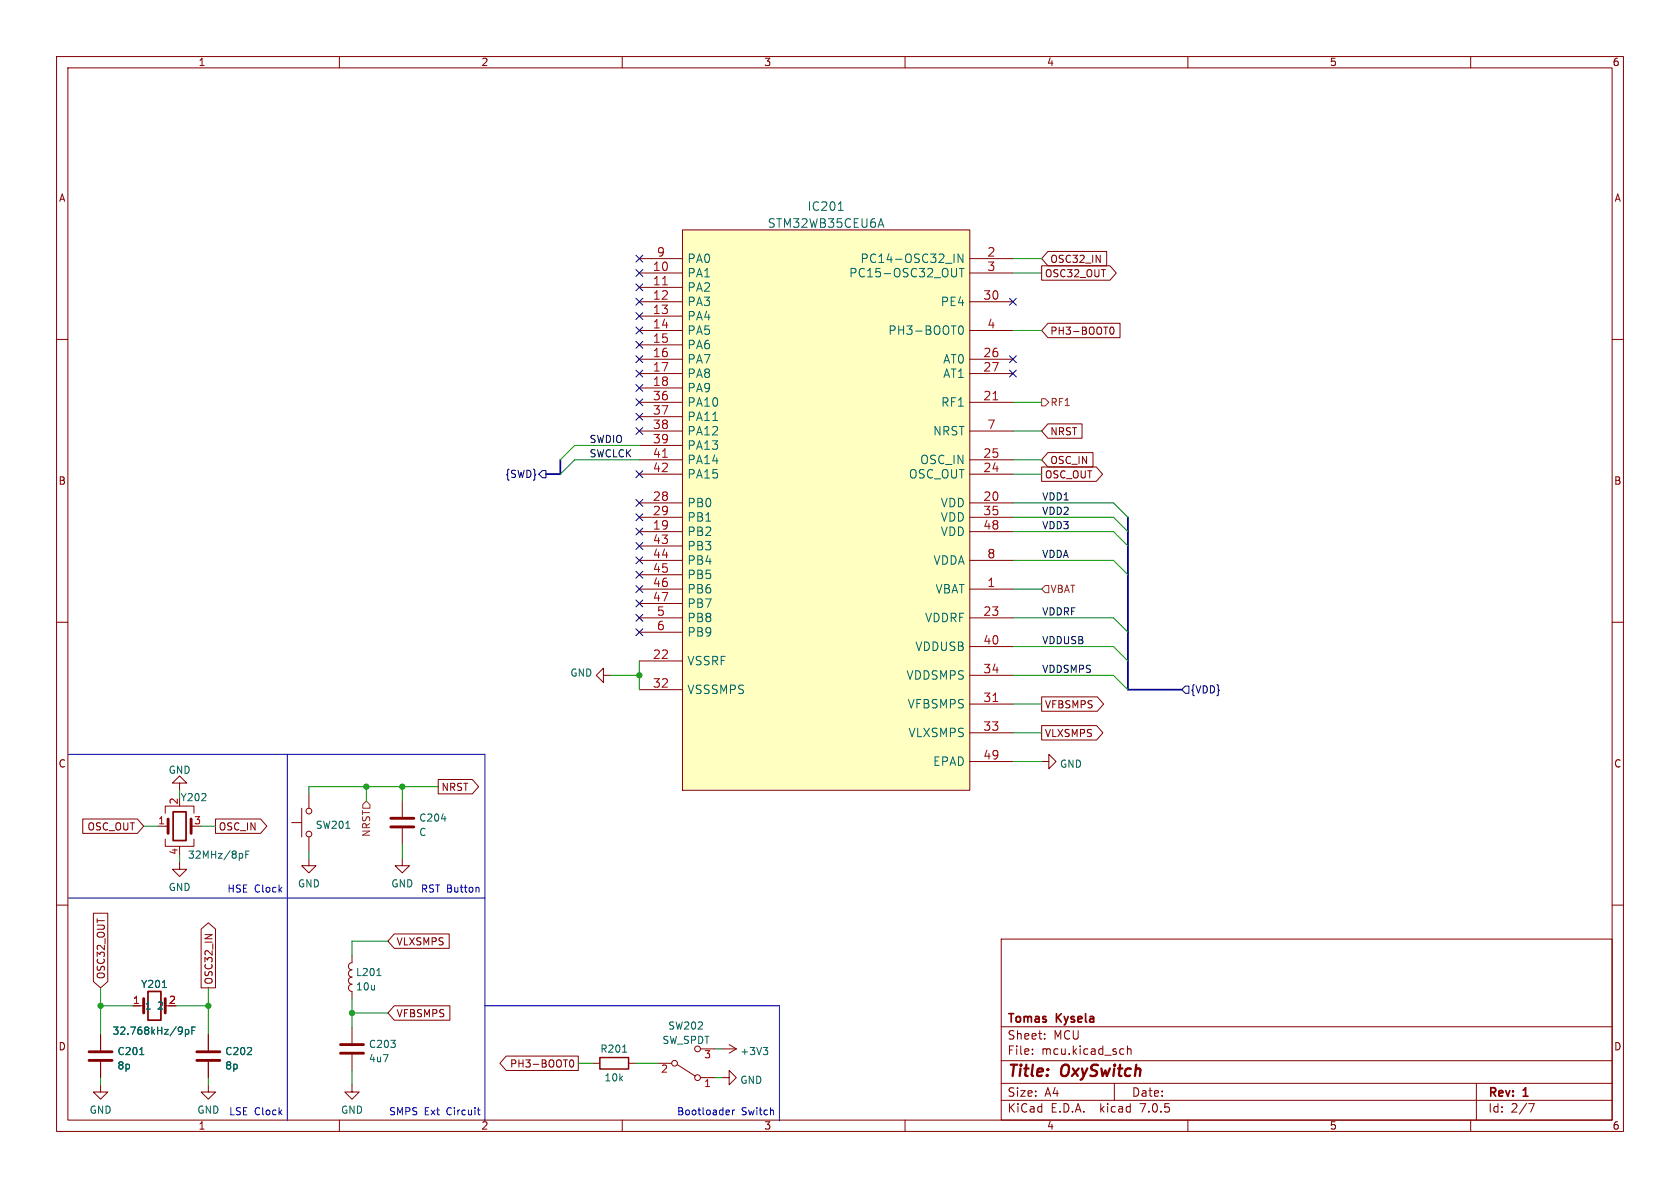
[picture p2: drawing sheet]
<svg xmlns="http://www.w3.org/2000/svg" width="297mm" height="210mm" viewBox="0 0 297 210" stroke-linecap="round" stroke-linejoin="round" font-family="sans-serif">
<g fill="none" stroke="#840000" stroke-width=".18">
<path d="M10 10h277v190h-277zM12 12h273v186h-273zM60 10v2M110 10v2M160 10v2M210 10v2M260 10v2M10 60h2M285 60h2M10 110h2M106.7 119.4v-1.3l-1.3 1.3 1.3 1.3v-1.3h1.2M285 110h2"/>
<path d="M184.1 134.6h1.3v-1.2l1.3 1.2-1.3 1.3v-1.3M10 160h2M31.7 152.4v1.3h1.3l-1.3 1.2-1.2-1.2h1.2M285 160h2M177 166h108v32h-108zM36.8 182.9v2.8M36.8 187.7v2.8M60 198v2M62.2 181.6v2.8M62.2 186.4v2.8M110 198v2M160 198v2"/>
<path d="M177 194.5h108M177 191.5h108M177 187.5h108M177 181.5h108M182.5 186.3v.1M182.5 185.5v.1M184.7 183.6v.1M184.7 182.8v.1M197 191.5v3M198.2 185.4l.5 .1M198.7 186.3l-.5 .1M199.3 185.5l.2-.1 .4 .1 .1 .9"/>
<path d="M199.3 184.9v1.5M210 198v2M260 198v2M261 191.5v6.5M270.2 195.1h1l-.6 1.5"/>
</g>
<path d="M34.8 187.5h4.1M34.8 185.9h4.1M60.2 186.2h4.1M60.2 184.7h4.1" fill="none" stroke="#840000" stroke-width=".51"/>
<path d="M120.6 40.6h50.8v99.1h-50.8z" fill="#ffffc2"/>
<g fill="none" stroke="#840000" stroke-width=".18">
<path d="M113 48.3h7.6M113 50.8h7.6M113 53.3h7.6M113 55.9h7.6M113 58.4h7.6M113 45.7h7.6M120.6 40.6h50.8v99.1h-50.8zM171.4 48.3h7.7M171.4 53.3h7.7M171.4 58.4h7.7M171.4 45.7h7.7M184.1 47h12.1l1.1 1.3-1.1 1.2h-12.1z"/>
<path d="M185.3 57.1h12.7v2.6h-12.7l-1.2-1.3zM185.3 44.4h10.3v2.6h-10.3l-1.2-1.3zM196.3 57.9l.2-.1a.68 .68 0 0 1 .4 .7 .68 .68 0 0 1-.4 .6l-.2-.1-.1-.4zM113 61h7.6M113 63.5h7.6M113 66h7.6M113 68.6h7.6M113 71.1h7.6M113 73.7h7.6M113 76.2h7.6M113 78.7h7.6M171.4 63.5h7.7"/>
<path d="M171.4 66h7.7M171.4 71.1h7.7M171.4 76.2h7.7M185.3 74.9h6v2.6h-6l-1.2-1.3zM113 94h7.6M113 88.9h7.6M113 83.8h7.6M113 81.3h7.6M113 91.4h7.6M113 96.5h7.6M113 99.1h7.6M171.4 94h7.7"/>
<path d="M171.4 88.9h7.7M171.4 83.8h7.7M171.4 81.3h7.7M171.4 91.4h7.7M171.4 99.1h7.7M184.1 82.5h9.7l1.1 1.3-1.1 1.3h-9.7zM185.3 80h7.9v2.6h-7.9l-1.2-1.3zM113 104.1h7.6M113 116.8h7.6M113 109.2h7.6M113 101.6h7.6M113 106.7h7.6"/>
<path d="M113 111.8h7.6M171.4 104.1h7.7M171.4 109.2h7.7M171.4 119.4h7.7M171.4 114.3h7.7M31.7 138.4h1.3l-1.3-1.2-1.2 1.2h1.2v1.3M77.5 137.8h6l1.1 1.3-1.1 1.2h-6zM113 121.9h7.6M171.4 124.5h7.7M171.4 129.5h7.7M171.4 134.6h7.7M184.1 128.3h9.8l1.1 1.2-1.1 1.3h-9.8z"/>
<path d="M184.1 123.2h9.9l1.1 1.3-1.1 1.2h-9.9zM14.6 144.8h9.7l1.1 1.3-1.1 1.2h-9.7zM27.9 146.1h1.8M29.2 148.3v1.3h5.1v-1.3M29.2 143.8v-1.3h5.1v1.3M31.7 149.6v.3M38.1 144.8h8l1.1 1.3-1.1 1.2h-8zM51.6 145.4h1.7M53.3 142.9v5.1M54.6 151.8v1.2h1.3l-1.3 1.3-1.3-1.3h1.3M54.6 140.3v2.6M54.6 148v2.5"/>
<path d="M71.1 151.8v1.2h1.3l-1.3 1.3-1.3-1.3h1.3M71.1 141.6v2.8M71.1 146.4v2.8M16.5 161.4h2.6v12.1l-1.3 1.1-1.3-1.1zM23.5 177.8h1.9M29.2 177.8h.6M35.6 164.2l1.2-1.1 1.3 1.1v10.4h-2.5zM62.2 168.9v1.3a.64 .64 0 0 0-.6 .6 .64 .64 0 0 0 .6 .7 .64 .64 0 0 0-.6 .6 .64 .64 0 0 0 .6 .6 .64 .64 0 0 0-.6 .7 .64 .64 0 0 0 .6 .6 .64 .64 0 0 0-.6 .6 .64 .64 0 0 0 .6 .7v1.2M69.7 165.1h9.7v2.5h-9.7l-1.1-1.2zM69.7 177.8h9.8v2.5h-9.8l-1.1-1.2zM17.8 191.8v1.2h1.2l-1.2 1.3-1.3-1.3h1.3M17.8 182.9v2.8"/>
<path d="M17.8 187.7v2.8M36.8 191.8v1.2h1.3l-1.3 1.3-1.2-1.3h1.2M36.8 182.9v2.8M36.8 187.7v2.8M62.2 191.8v1.2h1.3l-1.3 1.3-1.2-1.3h1.2M89.5 186.7h12.7v2.5h-12.7l-1.1-1.2zM100.7 187.8l.1-.3 .2-.1a.68 .68 0 0 1 .4 .6 .68 .68 0 0 1-.4 .6l-.2-.1-.1-.4M104.8 188h1.2M111.1 188h1.3M116.2 188h2.5M119.8 188.2l3.1 2M123.8 185.4h2.6"/>
<path d="M123.8 190.5h2.6M127.6 190.5h1.3v-1.3l1.3 1.3-1.3 1.3v-1.3M127.6 185.4h2.6M128.9 184.7l1.3 .7M130.2 185.4l-1.3 .8"/>
<circle cx="54.6" cy="143.4" r=".51"/>
<circle cx="54.6" cy="147.4" r=".51"/>
<circle cx="119.3" cy="188" r=".51"/>
<circle cx="123.3" cy="190.5" r=".51"/>
<circle cx="123.3" cy="185.4" r=".51"/>
</g>
<g fill="none" stroke="#006464" stroke-width=".18">
<path d="M148.2 37.2h.9M155.4 39.7h.7M155.7 38.7l.5 1.5M169.5 57.9l.3-.3a.81 .81 0 0 1 .6 .6 .81 .81 0 0 1-.3 .8l-.3 .1-.3-.3M169.6 47.4h.8M170 47.4v1.5M170.2 44.9v1.5l-.8-1.5v1.5M126 74.3h.9M42.8 151v.6M43.5 151h.4M44.1 150.4h-.6v1.3M61.1 146.4h.8"/>
<path d="M28.7 174.6h.7M66.6 172.5h.8M24.7 186.4h.7M32.8 182v1.2M32.8 182h.3l.3 .2-.1 .6h-.5M33.9 182.2h.5M34.5 181.6h-.6v1.2M110.1 186h.7M134.9 185.2h.8l-.4 .4M135.5 185.6l.2 .3v.3l-.2 .2"/>
</g>
<path d="M30.6 143.5h2.3v5.1h-2.3zM26.2 175.3h2.2v5h-2.2z" fill="none" stroke="#840000" stroke-width=".3"/>
<path d="M29.7 144.8v2.5M33.8 144.8v2.5M69.1 146.2h4.1M69.1 144.7h4.1M25.4 176.5v2.6M29.2 176.5v2.6M15.7 187.5h4.1M15.7 185.9h4.1" fill="none" stroke="#840000" stroke-width=".51"/>
<path d="M106 186.9h5.1v2.1h-5.1z" fill="none" stroke="#840000" stroke-width=".25"/>
<g fill="none" stroke="#000084" stroke-width=".18">
<path d="M112.4 45.1l1.2 1.2M112.4 57.8l1.2 1.2M112.4 47.7l1.2 1.2M112.4 55.3l1.2 1.2M112.4 52.7l1.2 1.2M112.4 50.2l1.2 1.2M113.6 45.1l-1.2 1.2M113.6 57.8l-1.2 1.2M113.6 47.7l-1.2 1.2M113.6 55.3l-1.2 1.2M113.6 52.7l-1.2 1.2M113.6 50.2l-1.2 1.2"/>
<path d="M178.5 52.7l1.2 1.2M179.7 52.7l-1.2 1.2M112.4 75.6l1.2 1.2M112.4 73.1l1.2 1.2M112.4 70.5l1.2 1.2M112.4 68l1.2 1.2M112.4 65.4l1.2 1.2M112.4 62.9l1.2 1.2M112.4 60.4l1.2 1.2M113.6 75.6l-1.2 1.2M113.6 73.1l-1.2 1.2M113.6 70.5l-1.2 1.2"/>
<path d="M113.6 68l-1.2 1.2M113.6 65.4l-1.2 1.2M113.6 62.9l-1.2 1.2M113.6 60.4l-1.2 1.2M178.5 62.9l1.2 1.2M178.5 65.4l1.2 1.2M179.7 62.9l-1.2 1.2M179.7 65.4l-1.2 1.2M95.9 83.2h.6v1.3h-.6l-.7-.7zM112.4 93.4l1.2 1.2M112.4 98.5l1.2 1.2M112.4 95.9l1.2 1.2"/>
<path d="M112.4 88.3l1.2 1.2M112.4 83.2l1.2 1.2M112.4 90.8l1.2 1.2M113.6 93.4l-1.2 1.2M113.6 98.5l-1.2 1.2M113.6 95.9l-1.2 1.2M113.6 88.3l-1.2 1.2M113.6 83.2l-1.2 1.2M113.6 90.8l-1.2 1.2M112.4 101l1.2 1.2M112.4 106.1l1.2 1.2M112.4 103.5l1.2 1.2"/>
<path d="M112.4 111.2l1.2 1.2M112.4 108.6l1.2 1.2M113.6 101l-1.2 1.2M113.6 106.1l-1.2 1.2M113.6 103.5l-1.2 1.2M113.6 111.2l-1.2 1.2M113.6 108.6l-1.2 1.2M209.5 121.3h.7v1.3h-.7l-.6-.7z"/>
</g>
<path d="M184.1 70.5h.7l.6 .6-.6 .7h-.7zM184.8 103.5h.6v1.3h-.6l-.7-.7zM64.8 141.6l.6 .6v.7h-1.3v-.7z" fill="none" stroke="#725600" stroke-width=".18"/>
<path d="M12.1 133.4h73.6v64.7M50.8 133.4v64.7M12.1 158.8h73.6M84.5 156.9l.2 .1v.7M85.7 177.8h52.1v20.3M84.4 196.2h.5M84.6 196.9l.3 .2M128.8 196.2l.2 .3-.6 .1M128.9 197l-.1 .1M129.5 196.2v.9M129.9 196.2l-.4 .3" fill="none" stroke="#0000c2" stroke-width=".18"/>
<path d="M99.1 81.3v2.5h-2.6M199.4 91.4v30.5h9.5" fill="none" stroke="#000084" stroke-width=".3"/>
<g fill="none" stroke="#009600" stroke-width=".18">
<path d="M179.1 45.7h5M179.1 48.3h5M179.1 58.4h5M113 78.7h-11.4l-2.5 2.6M179.1 76.2h5M179.1 71.1h5M113 81.3h-11.4l-2.5 2.5M179.1 81.3h5M179.1 83.8h5M179.1 94h17.7l2.6 2.5M179.1 88.9h17.7l2.6 2.5M179.1 91.4h17.7l2.6 2.6"/>
<path d="M179.1 99.1h17.7l2.6 2.5M107.9 119.4h5.1M113 116.8v5.1M179.1 119.4h17.7l2.6 2.5M179.1 114.3h17.7l2.6 2.5M179.1 109.2h17.7l2.6 2.6M179.1 104.1h5M31.7 139.7v1.3M64.8 139.1v2.5M71.1 139.1v2.5M77.5 139.1h-22.9v1.2M179.1 129.5h5"/>
<path d="M179.1 134.6h5M179.1 124.5h5M25.4 146.1h2.5M31.7 151.1v1.3M35.6 146.1h2.5M54.6 150.5v1.3M71.1 149.2v2.6M17.8 177.8h5.7M17.8 174.6v8.3M31.1 177.8h5.7M36.8 174.6v8.3M62.2 176.5v5.1"/>
<path d="M62.2 179.1h6.4M68.6 166.4h-6.4v2.5M17.8 190.5v1.3M36.8 190.5v1.3M62.2 189.2v2.6M102.2 188h2.6M112.4 188h3.8M126.4 190.5h1.2M126.4 185.4h1.2"/>
</g>
<g fill="#009600" stroke="#009600" stroke-width=".18">
<circle cx="64.8" cy="139.1" r=".46"/>
<circle cx="71.1" cy="139.1" r=".46"/>
<circle cx="62.2" cy="179.1" r=".46"/>
<circle cx="113" cy="119.4" r=".46"/>
<circle cx="36.8" cy="177.8" r=".46"/>
<circle cx="17.8" cy="177.8" r=".46"/>
</g>
<g font-size="2.8" fill="#840000">
<text x="178" y="190.8">Title:</text>
<text x="187.5" y="190.8">OxySwitch</text>
</g>
<g font-size="2.1" fill="#006464">
<text x="135.7" y="40.4">STM32WB35CEU6A</text>
<text x="142.7" y="37.4">IC201</text>
<text x="121.4" y="46.7">PA0</text>
<text x="152.1" y="46.7">PC14-OSC32_IN</text>
<text x="121.4" y="49.2">PA1</text>
<text x="121.4" y="51.7">PA2</text>
<text x="150.1" y="49.2">PC15-OSC32_OUT</text>
<text x="121.4" y="54.3">PA3</text>
<text x="121.4" y="56.8">PA4</text>
<text x="121.4" y="59.4">PA5</text>
<text x="157" y="59.4">PH3-BOOT0</text>
<text x="166.3" y="54.3">PE4</text>
<text x="121.4" y="61.9">PA6</text>
<text x="121.4" y="64.4">PA7</text>
<text x="166.8" y="64.4">AT0</text>
<text x="121.4" y="67">PA8</text>
<text x="121.4" y="69.5">PA9</text>
<text x="166.8" y="67">AT1</text>
<text x="121.4" y="72.1">PA10</text>
<text x="121.4" y="74.6">PA11</text>
<text x="121.4" y="77.1">PA12</text>
<text x="165" y="77.1">NRST</text>
<text x="166.4" y="72.1">RF1</text>
<text x="121.4" y="79.7">PA13</text>
<text x="121.4" y="82.2">PA14</text>
<text x="162.7" y="82.2">OSC_IN</text>
<text x="121.4" y="89.8">PB0</text>
<text x="121.4" y="84.8">PA15</text>
<text x="160.7" y="84.8">OSC_OUT</text>
<text x="166.3" y="89.8">VDD</text>
<text x="121.4" y="94.9">PB2</text>
<text x="121.4" y="92.4">PB1</text>
<text x="166.3" y="92.4">VDD</text>
<text x="166.3" y="94.9">VDD</text>
<text x="121.4" y="97.5">PB3</text>
<text x="121.4" y="100">PB4</text>
<text x="165" y="100">VDDA</text>
<text x="121.4" y="102.5">PB5</text>
<text x="121.4" y="105.1">PB6</text>
<text x="121.4" y="107.6">PB7</text>
<text x="165.4" y="105.1">VBAT</text>
<text x="121.4" y="110.2">PB8</text>
<text x="121.4" y="112.7">PB9</text>
<text x="163.5" y="110.2">VDDRF</text>
<text x="121.4" y="117.8">VSSRF</text>
<text x="161.8" y="115.2">VDDUSB</text>
<text x="121.4" y="122.9">VSSSMPS</text>
<text x="160.3" y="120.3">VDDSMPS</text>
<text x="160.5" y="125.4">VFBSMPS</text>
<text x="160.6" y="130.5">VLXSMPS</text>
<text x="165" y="135.6">EPAD</text>
</g>
<g font-size="2.1" fill="#a90000">
<text x="116.1" y="45.5">9</text>
<text x="174.5" y="45.5">2</text>
<text x="115.4" y="48">10</text>
<text x="115.4" y="50.5">11</text>
<text x="115.4" y="53.1">12</text>
<text x="173.8" y="53.1">30</text>
<text x="174.5" y="48">3</text>
<text x="115.4" y="55.6">13</text>
<text x="115.4" y="58.2">14</text>
<text x="174.5" y="58.2">4</text>
<text x="115.4" y="60.7">15</text>
<text x="115.4" y="63.2">16</text>
<text x="115.4" y="65.8">17</text>
<text x="173.8" y="63.2">26</text>
<text x="173.8" y="65.8">27</text>
<text x="115.4" y="68.3">18</text>
<text x="115.4" y="70.9">36</text>
<text x="173.8" y="70.9">21</text>
<text x="115.4" y="73.4">37</text>
<text x="115.4" y="75.9">38</text>
<text x="174.5" y="75.9">7</text>
<text x="115.4" y="78.5">39</text>
<text x="115.4" y="81">41</text>
<text x="115.4" y="83.6">42</text>
<text x="173.8" y="83.6">24</text>
<text x="173.8" y="81">25</text>
<text x="115.4" y="88.6">28</text>
<text x="173.8" y="88.6">20</text>
<text x="115.4" y="93.7">19</text>
<text x="115.4" y="91.2">29</text>
<text x="173.8" y="91.2">35</text>
<text x="173.8" y="93.7">48</text>
<text x="115.4" y="96.3">43</text>
<text x="115.4" y="98.8">44</text>
<text x="115.4" y="101.3">45</text>
<text x="174.5" y="98.8">8</text>
<text x="115.4" y="103.9">46</text>
<text x="115.4" y="106.4">47</text>
<text x="174.5" y="103.9">1</text>
<text x="116.1" y="109">5</text>
<text x="116.1" y="111.5">6</text>
<text x="173.8" y="109">23</text>
<text x="115.4" y="116.6">22</text>
<text x="173.8" y="119.1">34</text>
<text x="173.8" y="114">40</text>
<text x="115.4" y="121.7">32</text>
<text x="173.8" y="124.2">31</text>
<text x="173.8" y="129.3">33</text>
<text x="173.8" y="134.4">49</text>
</g>
<g font-size="2.1" fill="#840000">
<text x="178" y="183.9">Sheet:</text>
<text x="178" y="181.1">Tomas</text>
<text x="186.2" y="183.9">MCU</text>
<text x="186.7" y="181.1">Kysela</text>
<text x="178" y="186.6">File:</text>
<text x="184" y="186.6">mcu.kicad_sch</text>
<text x="178" y="196.8">KiCad</text>
<text x="178" y="194">Size:</text>
<text x="184.6" y="194">A4</text>
<text x="185.7" y="196.8">E.D.A.</text>
<text x="194.4" y="196.8">kicad</text>
<text x="200" y="194">Date:</text>
<text x="201.5" y="196.8">7.0.5</text>
<text x="263" y="194.2">Rev:</text>
<text x="263" y="196.8">Id:</text>
<text x="267" y="196.8">2/7</text>
<text x="269.2" y="194.2">1</text>
</g>
<g font-size="1.8" fill="#840000">
<text x="35" y="11.8">1</text>
<text x="85" y="11.8">2</text>
<text x="135" y="11.8">3</text>
<text x="185" y="11.8">4</text>
<text x="235" y="11.8">5</text>
<text x="285" y="11.8">6</text>
<text x="10.4" y="35.8">A</text>
<text x="285.4" y="35.8">A</text>
<text x="185.6" y="46.6">OSC32_IN</text>
<text x="184.6" y="49.2">OSC32_OUT</text>
<text x="185.6" y="59.3">PH3-BOOT0</text>
<text x="185.6" y="77.1">NRST</text>
<text x="185.6" y="82.2">OSC_IN</text>
<text x="10.3" y="85.8">B</text>
<text x="184.6" y="84.7">OSC_OUT</text>
<text x="285.3" y="85.8">B</text>
<text x="184.6" y="125.4">VFBSMPS</text>
<text x="184.6" y="130.5">VLXSMPS</text>
<text x="10.3" y="135.8">C</text>
<text x="285.3" y="135.8">C</text>
<text x="77.9" y="140">NRST</text>
<text x="15.4" y="147">OSC_OUT</text>
<text x="38.6" y="147">OSC_IN</text>
<text x="70" y="167.3">VLXSMPS</text>
<text x="18.7" y="173.2" transform="rotate(-90 18.7 173.2)">OSC32_OUT</text>
<text x="37.7" y="174.1" transform="rotate(-90 37.7 174.1)">OSC32_IN</text>
<text x="70" y="180">VFBSMPS</text>
<text x="10.3" y="185.8">D</text>
<text x="285.3" y="185.8">D</text>
<text x="90.1" y="188.9">PH3-BOOT0</text>
<text x="35" y="199.8">1</text>
<text x="85" y="199.8">2</text>
<text x="135" y="199.8">3</text>
<text x="185" y="199.8">4</text>
<text x="235" y="199.8">5</text>
<text x="285" y="199.8">6</text>
</g>
<g font-size="1.8" fill="#725600">
<text x="185.6" y="71.9">RF1</text>
<text x="185.6" y="105">VBAT</text>
<text x="65.6" y="148" transform="rotate(-90 65.6 148)">NRST</text>
</g>
<g font-size="1.8" fill="#0f0f0f">
<text x="104.1" y="78.4">SWDIO</text>
<text x="104.1" y="80.9">SWCLCK</text>
<text x="184.1" y="88.6">VDD1</text>
<text x="184.1" y="91.1">VDD2</text>
<text x="184.1" y="93.6">VDD3</text>
<text x="184.1" y="98.7">VDDA</text>
<text x="184.1" y="108.9">VDDRF</text>
<text x="184.1" y="114">VDDUSB</text>
<text x="184.1" y="119">VDDSMPS</text>
</g>
<g font-size="1.8" fill="#000084">
<text x="89.3" y="84.6">{SWD}</text>
<text x="210.4" y="122.7">{VDD}</text>
</g>
<g font-size="1.8" fill="#006464">
<text x="100.8" y="119.8">GND</text>
<text x="29.8" y="136.9">GND</text>
<text x="187.3" y="135.9">GND</text>
<text x="31.9" y="141.8">Y202</text>
<text x="55.8" y="146.7">SW201</text>
<text x="74" y="145.4">C204</text>
<text x="74" y="147.9">C</text>
<text x="33.2" y="152">32MHz/8pF</text>
<text x="29.8" y="157.7">GND</text>
<text x="52.6" y="157">GND</text>
<text x="69.1" y="157">GND</text>
<text x="62.9" y="172.7">L201</text>
<text x="24.9" y="174.8">Y201</text>
<text x="25.5" y="178.6">1</text>
<text x="27.7" y="178.6">2</text>
<text x="62.9" y="175.2">10u</text>
<text x="19.8" y="183.1">32.768kHz/9pF</text>
<text x="65.2" y="185.4">C203</text>
<text x="117" y="184.7">SW_SPDT</text>
<text x="118.1" y="182.2">SW202</text>
<text x="20.7" y="186.7">C201</text>
<text x="20.7" y="189.2">8p</text>
<text x="39.8" y="186.7">C202</text>
<text x="39.8" y="189.2">8p</text>
<text x="65.2" y="187.9">4u7</text>
<text x="106.1" y="186.2">R201</text>
<text x="106.8" y="191.3">10k</text>
<text x="130.8" y="191.8">GND</text>
<text x="130.8" y="186.7">+3V3</text>
<text x="15.8" y="197">GND</text>
<text x="34.8" y="197">GND</text>
<text x="60.2" y="197">GND</text>
</g>
<g font-size="1.8" fill="#a90000">
<text x="31.5" y="142.3" transform="rotate(-90 31.5 142.3)">2</text>
<text x="27.9" y="145.8">1</text>
<text x="34.3" y="145.8">3</text>
<text x="31.5" y="151.2" transform="rotate(-90 31.5 151.2)">4</text>
<text x="23.5" y="177.5">1</text>
<text x="29.8" y="177.5">2</text>
<text x="116.8" y="189.9">2</text>
<text x="124.4" y="187.3">3</text>
<text x="124.4" y="192.4">1</text>
</g>
<g font-size="1.8" fill="#0000c2">
<text x="40.2" y="157.9">HSE Clock</text>
<text x="74.4" y="157.9">RST Button</text>
<text x="40.5" y="197.2">LSE Clock</text>
<text x="68.8" y="197.2">SMPS Ext</text>
<text x="79" y="197.2">Circuit</text>
<text x="119.7" y="197.2">Bootloader</text>
<text x="131.1" y="197.2">Switch</text>
</g>
</svg>
